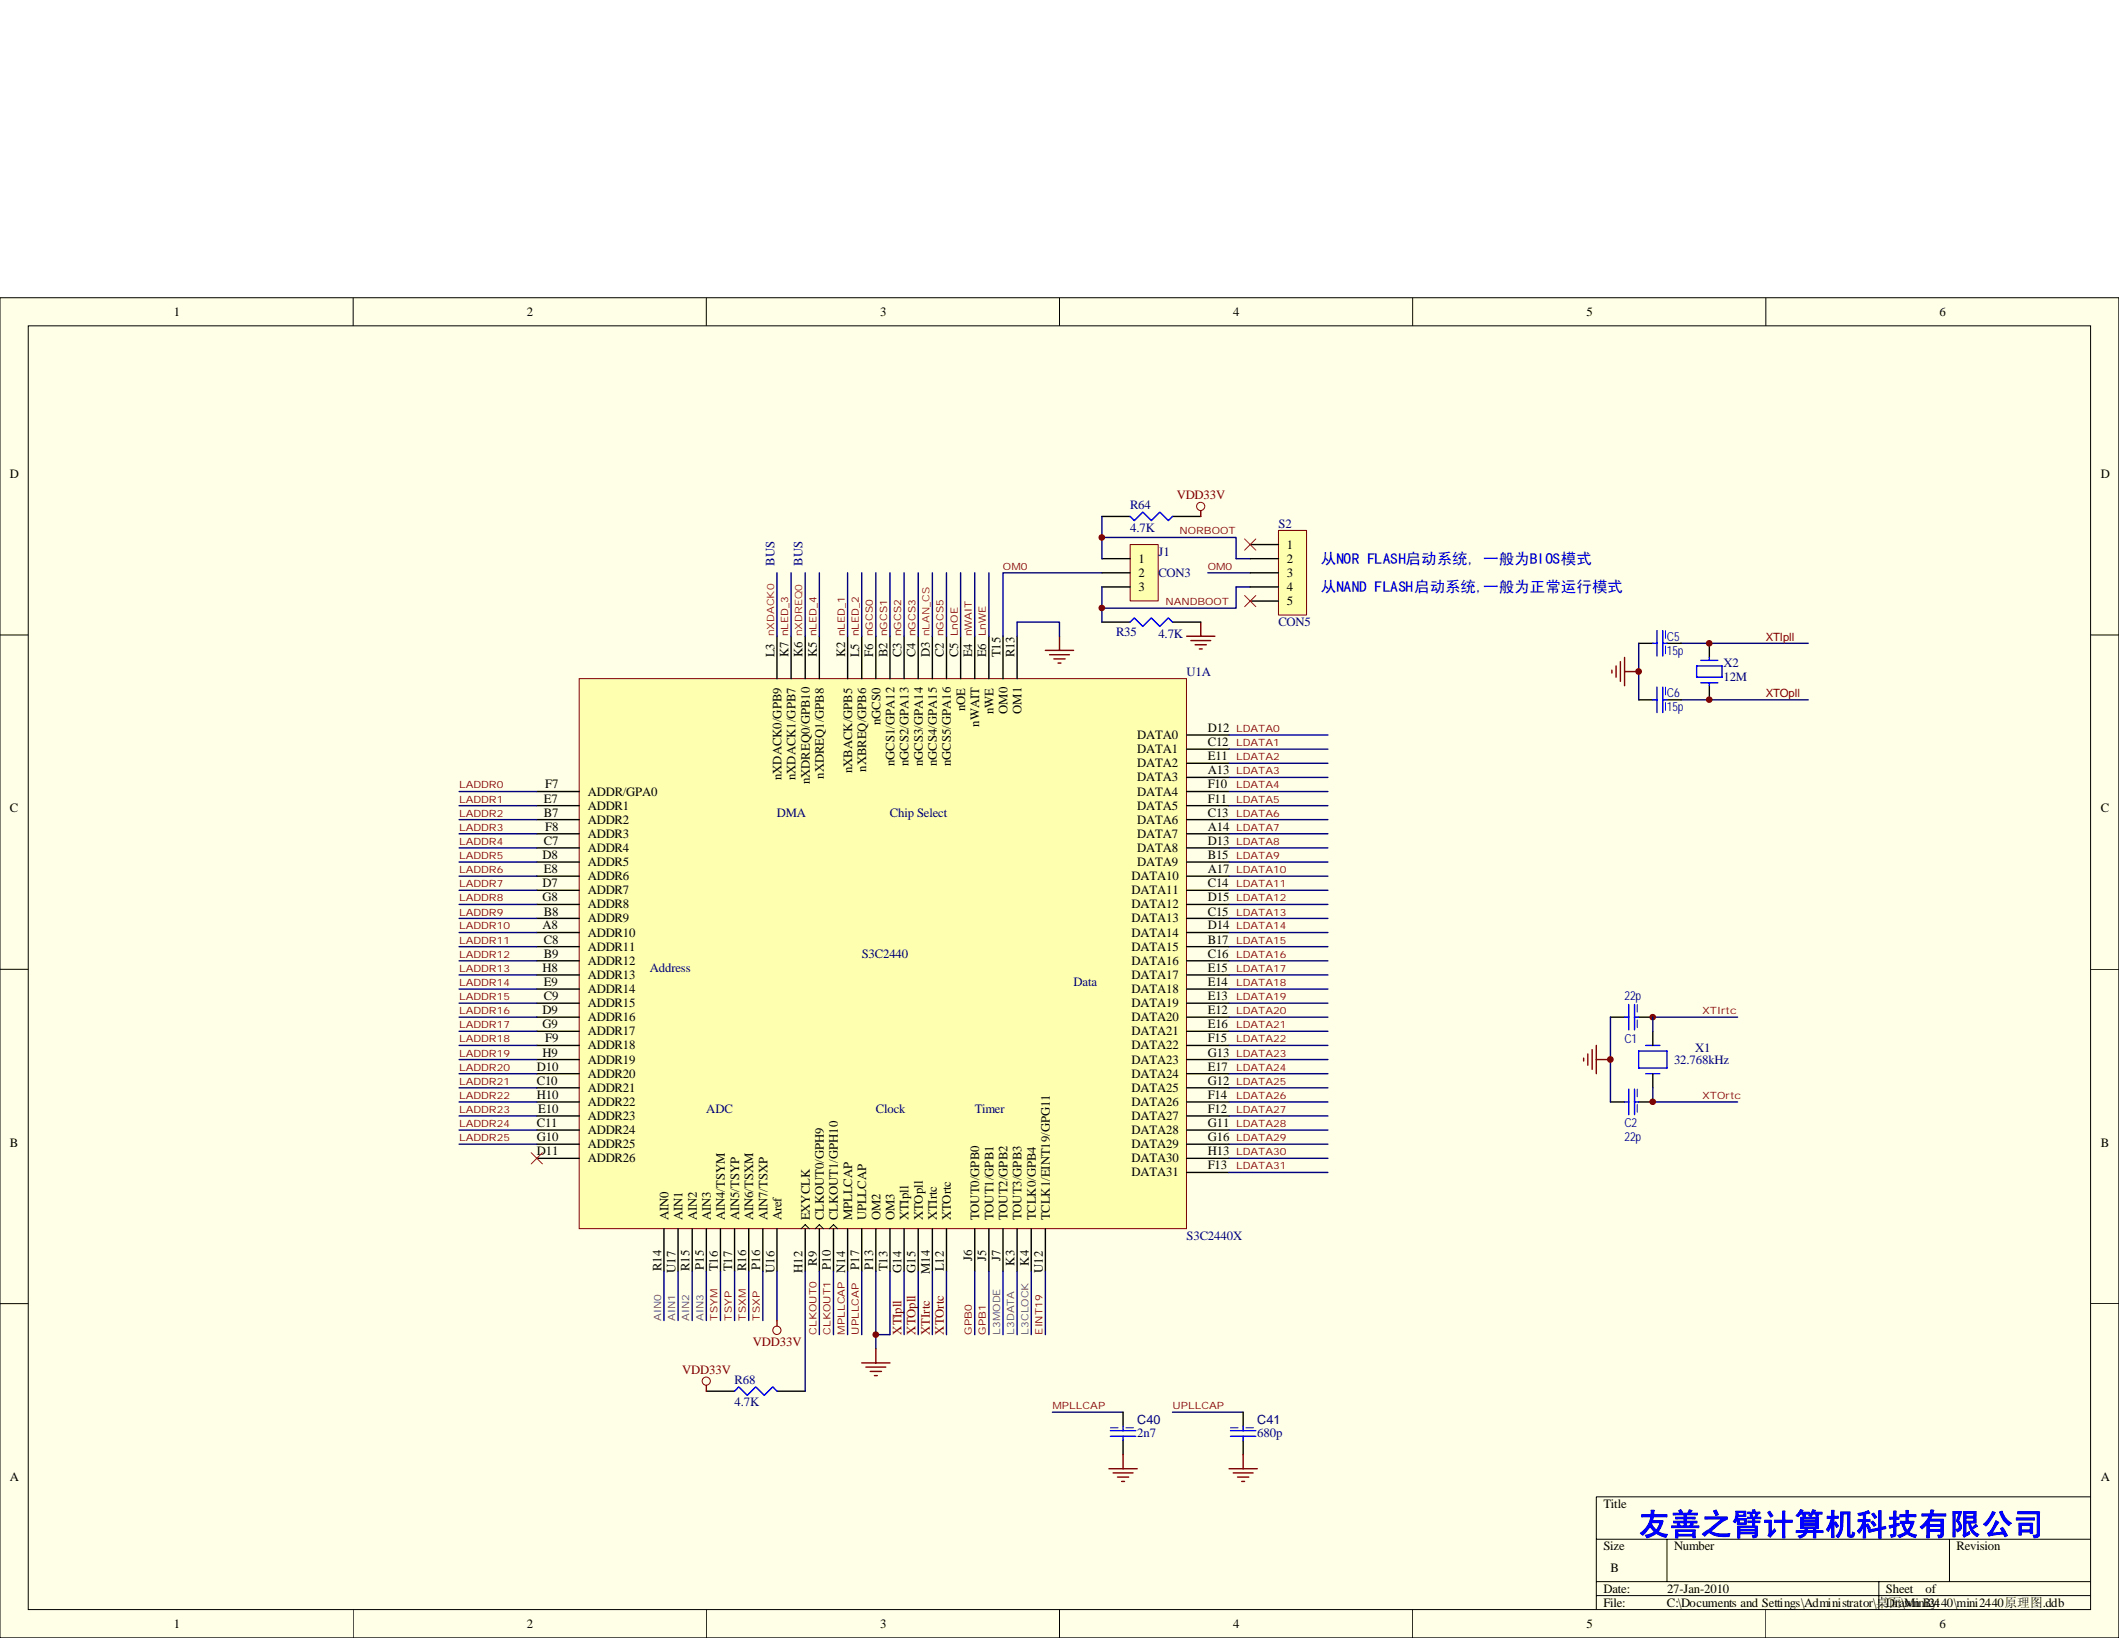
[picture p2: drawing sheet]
<svg xmlns="http://www.w3.org/2000/svg" width="279mm" height="216mm" viewBox="0 0 279 216" stroke-linecap="round" stroke-linejoin="round" font-family="sans-serif">
<path d="M0 39.2h279.4v176.7h-279.4z" fill="#ffffe8"/>
<g fill="none" stroke="#000" stroke-width=".13">
<path d="M0 39.2h279.4v176.7h-279.4zM46.6 39.2v3.7M93.1 39.2v3.7M139.7 39.2v3.7M186.3 39.2v3.7M232.8 39.2v3.7M3.7 42.9h272v169.3h-272zM0 83.7h3.7M275.7 83.7h3.7M0 127.8h3.7M275.7 127.8h3.7M0 171.8h3.7"/>
<path d="M275.7 171.8h3.7M275.7 197.3h-65.2v14.9M46.6 212.2v3.7M93.1 212.2v3.7M139.7 212.2v3.7M186.3 212.2v3.7M210.5 202.9h65.2M210.5 208.5h65.2M210.5 210.3h65.2M219.8 202.9v5.6M232.8 212.2v3.7M247.7 208.5v3.7"/>
<path d="M257 202.9v5.6"/>
</g>
<path d="M76.4 89.5h80v72.4h-80z" fill="#ffffb0"/>
<g fill="none" stroke="#800000" stroke-width=".13">
<path d="M76.4 89.5h80v72.4h-80z"/>
<circle cx="158.3" cy="66.7" r=".54"/>
<circle cx="102.4" cy="175.3" r=".55"/>
<circle cx="93.1" cy="182" r=".54"/>
</g>
<g fill="none" stroke="#000" stroke-width=".19">
<path d="M145.3 68.1h3.7M154.6 68.1h3.7M102.4 83.9v5.6M104.3 83.9v5.6M106.2 83.9v5.6M108 83.9v5.6M111.8 83.9v5.6M113.6 83.9v5.6M115.5 83.9v5.6M117.3 83.9v5.6M119.2 83.9v5.6M121.1 83.9v5.6"/>
<path d="M122.9 83.9v5.6M124.8 83.9v5.6M126.7 83.9v5.6M128.5 83.9v5.6M130.4 83.9v5.6M132.2 83.9v5.6M134.1 83.9v5.6M156.5 96.9h5.6M156.5 98.7h5.6M216.1 92.2h1.8M216.1 84.8h1.8M219.8 92.2h1.9"/>
<path d="M219.8 84.8h1.9M225.4 84.8v1.9M225.4 90.4v1.8M70.8 104.3h5.6M70.8 106.2h5.6M70.8 108h5.6M70.8 109.9h5.6M70.8 111.8h5.6M70.8 113.6h5.6M70.8 115.5h5.6M70.8 117.3h5.6M70.8 119.2h5.6"/>
<path d="M156.5 104.3h5.6M156.5 106.2h5.6M156.5 108h5.6M156.5 109.9h5.6M156.5 111.8h5.6M156.5 113.6h5.6M156.5 115.5h5.6M156.5 117.3h5.6M156.5 119.2h5.6M156.5 100.6h5.6M156.5 102.5h5.6M70.8 121.1h5.6"/>
<path d="M70.8 122.9h5.6M70.8 124.8h5.6M70.8 126.6h5.6M70.8 128.5h5.6M70.8 130.4h5.6M70.8 132.2h5.6M70.8 134.1h5.6M70.8 135.9h5.6M70.8 137.8h5.6M70.8 139.7h5.6M156.5 121.1h5.6M156.5 122.9h5.6"/>
<path d="M156.5 124.8h5.6M156.5 126.6h5.6M156.5 128.5h5.6M156.5 130.4h5.6M156.5 132.2h5.6M156.5 134.1h5.6M156.5 135.9h5.6M156.5 137.8h5.6M156.5 139.7h5.6M212.3 134.1h1.9M216.1 134.1h1.8M217.9 135.9v1.9"/>
<path d="M70.8 141.5h5.6M70.8 143.4h5.6M70.8 145.2h5.6M70.8 147.1h5.6M70.8 148.9h5.6M70.8 150.8h5.6M70.8 152.7h5.6M156.5 141.5h5.6M156.5 143.4h5.6M156.5 145.2h5.6M156.5 147.1h5.6M156.5 148.9h5.6"/>
<path d="M156.5 150.8h5.6M156.5 152.7h5.6M156.5 154.5h5.6M212.3 145.2h1.9M216.1 145.2h1.8M217.9 141.5v1.9M87.5 162v5.6M89.4 162v5.6M91.3 162v5.6M93.1 162v5.6M95 162v5.6M96.9 162v5.6"/>
<path d="M98.7 162v5.6M100.6 162v5.6M102.4 162v5.6M106.2 162v5.6M108 162v5.6M109.9 162v5.6M111.8 162v5.6M113.6 162v5.6M115.5 162v5.6M117.3 162v5.6M119.2 162v5.6M121.1 162v5.6"/>
<path d="M122.9 162v5.6M124.8 162v5.6M128.5 162v5.6M130.4 162v5.6M132.2 162v5.6M134.1 162v5.6M136 162v5.6M137.8 162v5.6M93.1 183.4h3.8M102.4 183.4h3.8M148.1 186.1v1.9M148.1 189.9v1.8"/>
<path d="M163.9 186.1v1.9M163.9 189.9v1.8"/>
</g>
<path d="M105.6 162l.6-.6 .5 .6M107.5 162l.5-.6 .6 .6M109.3 162l.6-.6 .5 .6" fill="none" stroke="#000" stroke-width=".13"/>
<g fill="none" stroke="#000080" stroke-width=".19">
<path d="M102.4 75.5v8.4M104.3 75.5v8.4M106.2 75.5v8.4M108 75.5v8.4M111.8 75.5v8.4M113.6 75.5v8.4M115.5 75.5v8.4M117.3 75.5v8.4M119.2 75.5v8.4M121.1 75.5v8.4M122.9 75.5v8.4M124.8 75.5v8.4"/>
<path d="M126.7 75.5v8.4M128.5 75.5v8.4M130.4 75.5v8.4M134.1 82v1.9M162.1 96.9h13M162.1 98.7h13M216.1 84.8v7.4M221.7 84.8h16.7M221.7 92.2h16.7M60.5 104.3h10.3M60.5 106.2h10.3M60.5 108h10.3"/>
<path d="M60.5 109.9h10.3M60.5 111.8h10.3M60.5 113.6h10.3M60.5 115.5h10.3M60.5 117.3h10.3M60.5 119.2h10.3M162.1 100.6h13M162.1 102.5h13M162.1 104.3h13M162.1 106.2h13M162.1 108h13M162.1 109.9h13"/>
<path d="M162.1 111.8h13M162.1 113.6h13M162.1 115.5h13M162.1 117.3h13M162.1 119.2h13M60.5 121.1h10.3M60.5 122.9h10.3M60.5 124.8h10.3M60.5 126.6h10.3M60.5 128.5h10.3M60.5 130.4h10.3M60.5 132.2h10.3"/>
<path d="M60.5 134.1h10.3M60.5 135.9h10.3M60.5 137.8h10.3M60.5 139.7h10.3M162.1 121.1h13M162.1 122.9h13M162.1 124.8h13M162.1 126.6h13M162.1 128.5h13M162.1 130.4h13M162.1 132.2h13M162.1 134.1h13"/>
<path d="M162.1 135.9h13M162.1 137.8h13M162.1 139.7h13M212.3 134.1v11.1M229.1 134.1h-11.2v1.8M60.5 141.5h10.3M60.5 148.9h10.3M60.5 150.8h10.3M162.1 141.5h13M162.1 143.4h13M162.1 145.2h13M162.1 147.1h13"/>
<path d="M162.1 148.9h13M162.1 150.8h13M162.1 152.7h13M162.1 154.5h13M217.9 143.4v1.8h11.2M87.5 167.6v6.5M89.4 167.6v6.5M91.3 167.6v6.5M93.1 167.6v6.5M95 167.6v6.5M96.9 167.6v6.5M98.7 167.6v6.5"/>
<path d="M100.6 167.6v6.5M102.4 167.6v6.5M106.2 167.6v15.8M108 167.6v8.3M109.9 167.6v8.3M111.8 167.6v8.3M113.6 167.6v8.3M115.5 167.6v10.2M117.3 167.6v8.3h-1.8M119.2 167.6v8.3M121.1 167.6v8.3M122.9 167.6v8.3"/>
<path d="M124.8 167.6v8.3M128.5 167.6v8.3M130.4 167.6v8.3M132.2 167.6v8.3M134.1 167.6v8.3M136 167.6v8.3M137.8 167.6v8.3M138.8 186.1h9.3M154.6 186.1h9.3"/>
</g>
<g fill="none" stroke="#00f" stroke-width=".19">
<path d="M149 68.1l.6 .5 1.1-1.1 1.1 1.1 1.1-1.1 1.2 1.1 .5-.5M217.9 92.2h.6M217.9 84.8h.6M218.5 83.1v3.4M218.5 90.6v3.3M219.2 92.2h.6M219.2 83.1v3.4M219.2 90.6v3.3M219.2 84.8h.6M223.7 87.8h3.4v1.5h-3.4zM224.3 87h2.2M224.3 90h2.2"/>
<path d="M225.4 86.7v.3M225.4 90v.4M214.2 134.1h.6M214.8 132.4v3.3M215.5 134.1h.6M215.5 132.4v3.3M216.1 138.5h3.7v2.3h-3.7zM217 137.8h1.9M214.2 145.2h.6M214.8 143.6v3.3M215.5 143.6v3.3M215.5 145.2h.6"/>
<path d="M217 141.5h1.9M96.9 183.4l.5-.6 1.1 1.1 1.2-1.1 1.1 1.1 1.1-1.1 .5 .6M146.4 189.3h3.4M146.4 188.6h3.4M148.1 188v.6M148.1 189.3v.6M162.2 189.3h3.4M162.2 188.6h3.4M163.9 188v.6M163.9 189.3v.6"/>
</g>
<path d="M219.6 90.6v3.3M219.6 83.1v3.4M215.9 132.4v3.3M215.9 143.6v3.3M146.4 188.2h3.4M162.2 188.2h3.4" fill="none" stroke="#00f" stroke-width=".13" stroke-dasharray="1 1 1 1 1 1 1 1"/>
<g fill="none" stroke="#800000" stroke-width=".19">
<path d="M158.3 67.3v.8M137.8 85.7h3.8M138.4 86.3h2.6M139 86.8h1.4M139.5 87.4h.4M139.7 83.9v1.8M156.5 83.9h3.7M157 84.4h2.6M157.6 85h1.5M158.1 85.5h.4M158.3 82v1.9M212.5 88.3v.4"/>
<path d="M213.1 87.8v1.5M213.7 87.2v2.6M214.2 86.7v3.7M214.2 88.5h1.9M208.8 139.5v.3M209.4 138.9v1.5M209.9 138.3v2.6M210.5 137.8v3.7M210.5 139.7h1.8M102.4 174.1v.7M113.6 179.6h3.7M115.5 177.8v1.8"/>
<path d="M93.1 182.6v.8M114.2 180.2h2.6M114.7 180.8h1.5M115.3 181.3h.4M146.2 193.6h3.7M146.8 194.1h2.6M147.3 194.7h1.5M147.9 195.3h.4M148.1 191.7v1.9M162.1 193.6h3.7M162.6 194.1h2.6M163.2 194.7h1.5"/>
<path d="M163.7 195.3h.4M163.9 191.7v1.9"/>
</g>
<g fill="#800000" stroke="#800000" stroke-width=".13">
<circle cx="216.1" cy="88.5" r=".38"/>
<circle cx="225.4" cy="92.2" r=".37"/>
<circle cx="225.4" cy="84.8" r=".37"/>
<circle cx="217.9" cy="134.1" r=".37"/>
<circle cx="217.9" cy="145.2" r=".37"/>
<circle cx="212.3" cy="139.6" r=".38"/>
<circle cx="115.5" cy="175.9" r=".37"/>
</g>
<path d="M70 151.9l1.5 1.5M71.5 151.9l-1.5 1.5" fill="none" stroke="#f00" stroke-width=".13"/>
<path d="M149 71.8h3.7v7.4h-3.7z" fill="#ffffb0"/>
<path d="M149 71.8h3.7v7.4h-3.7z" fill="none" stroke="#800000" stroke-width=".13"/>
<path d="M145.3 73.6h3.7M145.3 75.5h3.7M145.3 77.4h3.7M145.3 82h3.7M154.6 82h3.7" fill="none" stroke="#000" stroke-width=".19"/>
<path d="M149 82l.6-.6 1.1 1.2 1.1-1.2 1.1 1.2 1.2-1.2 .5 .6" fill="none" stroke="#00f" stroke-width=".19"/>
<path d="M145.3 75.5h-13.1v8.4M145.3 70.8h17.7v2.8h1.8M145.3 68.1v5.5M145.3 77.4v4.6M159.3 75.5h5.5M164.8 77.4h-1.8v2.8h-17.7M134.1 82h5.6v1.9M60.5 143.4h10.3M60.5 145.2h10.3M60.5 147.1h10.3" fill="none" stroke="#000080" stroke-width=".19"/>
<path d="M168.6 69.9h3.7v11.2h-3.7z" fill="#ffffb0"/>
<path d="M168.6 69.9h3.7v11.2h-3.7z" fill="none" stroke="#800000" stroke-width=".13"/>
<path d="M164.8 71.8h3.8M164.8 73.6h3.8M164.8 75.5h3.8M164.8 77.4h3.8M164.8 79.2h3.8" fill="none" stroke="#000" stroke-width=".19"/>
<path d="M164.1 78.5l1.5 1.5M164.1 71l1.5 1.5M165.6 78.5l-1.5 1.5M165.6 71l-1.5 1.5" fill="none" stroke="#f00" stroke-width=".13"/>
<g fill="#800000" stroke="#800000" stroke-width=".13">
<circle cx="145.3" cy="80.1" r=".37"/>
<circle cx="145.3" cy="70.8" r=".37"/>
</g>
<text font-size="4.1" fill="#00f" x="216.1" y="202.3">友善之臂计算机科技有限公司</text>
<g font-size="2" fill="#00f">
<text x="174.2" y="74.3">从NOR FLASH启动系统, 一般为BIOS模式</text>
<text x="174.2" y="78">从NAND FLASH启动系统,一般为正常运行模式</text>
</g>
<g font-size="1.7">
<text x="22.9" y="41.6">1</text>
<text x="69.5" y="41.6">2</text>
<text x="116" y="41.6">3</text>
<text x="162.6" y="41.6">4</text>
<text x="209.2" y="41.6">5</text>
<text x="255.7" y="41.6">6</text>
<text x="1.3" y="63">D</text>
<text x="277" y="63">D</text>
<text x="150.1" y="74.2">1</text>
<text x="150.1" y="76">2</text>
<text x="150.1" y="77.9">3</text>
<text x="169.7" y="72.3">1</text>
<text x="169.7" y="74.2">2</text>
<text x="169.7" y="76">3</text>
<text x="169.7" y="77.9">4</text>
<text x="169.7" y="79.8">5</text>
<text x="102.1" y="86.7" transform="rotate(-90 102.1 86.7)">L3</text>
<text x="104" y="86.7" transform="rotate(-90 104 86.7)">K7</text>
<text x="105.8" y="86.7" transform="rotate(-90 105.8 86.7)">K6</text>
<text x="107.7" y="86.7" transform="rotate(-90 107.7 86.7)">K5</text>
<text x="111.4" y="86.7" transform="rotate(-90 111.4 86.7)">K2</text>
<text x="113.3" y="86.7" transform="rotate(-90 113.3 86.7)">L5</text>
<text x="115.1" y="86.7" transform="rotate(-90 115.1 86.7)">F6</text>
<text x="117" y="86.7" transform="rotate(-90 117 86.7)">B2</text>
<text x="118.9" y="86.7" transform="rotate(-90 118.9 86.7)">C3</text>
<text x="120.7" y="86.7" transform="rotate(-90 120.7 86.7)">C4</text>
<text x="122.6" y="86.7" transform="rotate(-90 122.6 86.7)">D3</text>
<text x="124.5" y="86.7" transform="rotate(-90 124.5 86.7)">C2</text>
<text x="126.3" y="86.7" transform="rotate(-90 126.3 86.7)">C5</text>
<text x="128.2" y="86.7" transform="rotate(-90 128.2 86.7)">E4</text>
<text x="130" y="86.7" transform="rotate(-90 130 86.7)">E6</text>
<text x="131.9" y="86.7" transform="rotate(-90 131.9 86.7)">T15</text>
<text x="133.8" y="86.7" transform="rotate(-90 133.8 86.7)">R13</text>
<text x="116.1" y="95.6" transform="rotate(-90 116.1 95.6)">nGCS0</text>
<text x="127.3" y="93.7" transform="rotate(-90 127.3 93.7)">nOE</text>
<text x="129.1" y="95.8" transform="rotate(-90 129.1 95.8)">nWAIT</text>
<text x="131" y="94.1" transform="rotate(-90 131 94.1)">nWE</text>
<text x="132.8" y="94.1" transform="rotate(-90 132.8 94.1)">OM0</text>
<text x="134.7" y="94.1" transform="rotate(-90 134.7 94.1)">OM1</text>
<text x="112.4" y="101.9" transform="rotate(-90 112.4 101.9)">nXBACK/GPB5</text>
<text x="114.2" y="101.7" transform="rotate(-90 114.2 101.7)">nXBREQ/GPB6</text>
<text x="117.9" y="101" transform="rotate(-90 117.9 101)">nGCS1/GPA12</text>
<text x="119.8" y="101" transform="rotate(-90 119.8 101)">nGCS2/GPA13</text>
<text x="121.7" y="101" transform="rotate(-90 121.7 101)">nGCS3/GPA14</text>
<text x="123.5" y="101" transform="rotate(-90 123.5 101)">nGCS4/GPA15</text>
<text x="125.4" y="101" transform="rotate(-90 125.4 101)">nGCS5/GPA16</text>
<text x="149.9" y="97.4">DATA0</text>
<text x="149.9" y="99.3">DATA1</text>
<text x="149.9" y="101.1">DATA2</text>
<text x="159.3" y="96.5">D12</text>
<text x="159.3" y="98.3">C12</text>
<text x="159.3" y="100.2">E11</text>
<text x="1.3" y="107.1">C</text>
<text x="71.7" y="105.8">E7</text>
<text x="71.7" y="107.7">B7</text>
<text x="71.9" y="103.9">F7</text>
<text x="77.5" y="104.9">ADDR/GPA0</text>
<text x="77.5" y="106.7">ADDR1</text>
<text x="103" y="102.8" transform="rotate(-90 103 102.8)">nXDACK0/GPB9</text>
<text x="104.9" y="102.8" transform="rotate(-90 104.9 102.8)">nXDACK1/GPB7</text>
<text x="106.8" y="103.4" transform="rotate(-90 106.8 103.4)">nXDREQ0/GPB10</text>
<text x="108.6" y="102.7" transform="rotate(-90 108.6 102.7)">nXDREQ1/GPB8</text>
<text x="149.9" y="103">DATA3</text>
<text x="149.9" y="104.9">DATA4</text>
<text x="149.9" y="106.7">DATA5</text>
<text x="159.3" y="102.1">A13</text>
<text x="159.3" y="103.9">F10</text>
<text x="159.3" y="105.8">F11</text>
<text x="159.3" y="107.7">C13</text>
<text x="277" y="107.1">C</text>
<text x="71.5" y="113.2">D8</text>
<text x="71.7" y="111.4">C7</text>
<text x="71.9" y="109.5">F8</text>
<text x="77.5" y="108.6">ADDR2</text>
<text x="77.5" y="110.4">ADDR3</text>
<text x="77.5" y="112.3">ADDR4</text>
<text x="149.9" y="108.6">DATA6</text>
<text x="149.9" y="110.4">DATA7</text>
<text x="149.9" y="112.3">DATA8</text>
<text x="159.3" y="109.5">A14</text>
<text x="159.3" y="111.4">D13</text>
<text x="159.3" y="113.2">B15</text>
<text x="71.5" y="116.9">D7</text>
<text x="71.5" y="118.8">G8</text>
<text x="71.7" y="115.1">E8</text>
<text x="77.5" y="114.2">ADDR5</text>
<text x="77.5" y="116">ADDR6</text>
<text x="77.5" y="117.9">ADDR7</text>
<text x="77.5" y="119.7">ADDR8</text>
<text x="149.2" y="116">DATA10</text>
<text x="149.2" y="117.9">DATA11</text>
<text x="149.2" y="119.7">DATA12</text>
<text x="149.9" y="114.2">DATA9</text>
<text x="159.3" y="115.1">A17</text>
<text x="159.3" y="116.9">C14</text>
<text x="159.3" y="118.8">D15</text>
<text x="71.5" y="122.5">A8</text>
<text x="71.7" y="120.7">B8</text>
<text x="71.7" y="124.4">C8</text>
<text x="77.5" y="121.6">ADDR9</text>
<text x="77.5" y="123.4">ADDR10</text>
<text x="77.5" y="125.3">ADDR11</text>
<text x="149.2" y="121.6">DATA13</text>
<text x="149.2" y="123.4">DATA14</text>
<text x="149.2" y="125.3">DATA15</text>
<text x="159.3" y="120.7">C15</text>
<text x="159.3" y="122.5">D14</text>
<text x="159.3" y="124.4">B17</text>
<text x="71.5" y="128.1">H8</text>
<text x="71.7" y="126.2">B9</text>
<text x="71.7" y="130">E9</text>
<text x="71.7" y="131.8">C9</text>
<text x="77.5" y="127.2">ADDR12</text>
<text x="77.5" y="129">ADDR13</text>
<text x="77.5" y="130.9">ADDR14</text>
<text x="149.2" y="127.2">DATA16</text>
<text x="149.2" y="129">DATA17</text>
<text x="149.2" y="130.9">DATA18</text>
<text x="159.3" y="126.2">C16</text>
<text x="159.3" y="128.1">E15</text>
<text x="159.3" y="130">E14</text>
<text x="159.3" y="131.8">E13</text>
<text x="71.5" y="133.7">D9</text>
<text x="71.5" y="135.5">G9</text>
<text x="71.9" y="137.4">F9</text>
<text x="77.5" y="132.8">ADDR15</text>
<text x="77.5" y="134.6">ADDR16</text>
<text x="77.5" y="136.5">ADDR17</text>
<text x="149.2" y="132.8">DATA19</text>
<text x="149.2" y="134.6">DATA20</text>
<text x="149.2" y="136.5">DATA21</text>
<text x="159.3" y="133.7">E12</text>
<text x="159.3" y="135.5">E16</text>
<text x="159.3" y="137.4">F15</text>
<text x="70.8" y="141.1">D10</text>
<text x="70.8" y="143">C10</text>
<text x="71.5" y="139.3">H9</text>
<text x="77.5" y="138.3">ADDR18</text>
<text x="77.5" y="140.2">ADDR19</text>
<text x="77.5" y="142">ADDR20</text>
<text x="77.5" y="143.9">ADDR21</text>
<text x="149.2" y="138.3">DATA22</text>
<text x="149.2" y="140.2">DATA23</text>
<text x="149.2" y="142">DATA24</text>
<text x="149.2" y="143.9">DATA25</text>
<text x="159.3" y="139.3">G13</text>
<text x="159.3" y="141.1">E17</text>
<text x="159.3" y="143">G12</text>
<text x="70.8" y="144.8">H10</text>
<text x="70.8" y="148.5">C11</text>
<text x="71" y="146.7">E10</text>
<text x="77.5" y="145.8">ADDR22</text>
<text x="77.5" y="147.6">ADDR23</text>
<text x="77.5" y="149.5">ADDR24</text>
<text x="149.2" y="145.8">DATA26</text>
<text x="149.2" y="147.6">DATA27</text>
<text x="149.2" y="149.5">DATA28</text>
<text x="159.3" y="144.8">F14</text>
<text x="159.3" y="146.7">F12</text>
<text x="159.3" y="148.5">G11</text>
<text x="1.3" y="151.2">B</text>
<text x="70.8" y="150.4">G10</text>
<text x="70.8" y="152.3">D11</text>
<text x="77.5" y="151.3">ADDR25</text>
<text x="77.5" y="153.2">ADDR26</text>
<text x="149.2" y="151.3">DATA29</text>
<text x="149.2" y="153.2">DATA30</text>
<text x="149.2" y="155.1">DATA31</text>
<text x="159.3" y="150.4">G16</text>
<text x="159.3" y="152.3">H13</text>
<text x="159.3" y="154.1">F13</text>
<text x="277" y="151.2">B</text>
<text x="88.1" y="160.9" transform="rotate(-90 88.1 160.9)">AIN0</text>
<text x="90" y="160.9" transform="rotate(-90 90 160.9)">AIN1</text>
<text x="91.9" y="160.9" transform="rotate(-90 91.9 160.9)">AIN2</text>
<text x="93.7" y="160.9" transform="rotate(-90 93.7 160.9)">AIN3</text>
<text x="95.6" y="160.9" transform="rotate(-90 95.6 160.9)">AIN4/TSYM</text>
<text x="97.5" y="160.9" transform="rotate(-90 97.5 160.9)">AIN5/TSYP</text>
<text x="99.3" y="160.9" transform="rotate(-90 99.3 160.9)">AIN6/TSXM</text>
<text x="101.2" y="160.9" transform="rotate(-90 101.2 160.9)">AIN7/TSXP</text>
<text x="103" y="160.9" transform="rotate(-90 103 160.9)">Aref</text>
<text x="106.8" y="160.9" transform="rotate(-90 106.8 160.9)">EXYCLK</text>
<text x="108.6" y="160.9" transform="rotate(-90 108.6 160.9)">CLKOUT0/GPH9</text>
<text x="110.5" y="160.9" transform="rotate(-90 110.5 160.9)">CLKOUT1/GPH10</text>
<text x="112.4" y="160.9" transform="rotate(-90 112.4 160.9)">MPLLCAP</text>
<text x="114.2" y="160.9" transform="rotate(-90 114.2 160.9)">UPLLCAP</text>
<text x="116.1" y="160.9" transform="rotate(-90 116.1 160.9)">OM2</text>
<text x="117.9" y="160.9" transform="rotate(-90 117.9 160.9)">OM3</text>
<text x="119.8" y="160.9" transform="rotate(-90 119.8 160.9)">XTIpll</text>
<text x="121.7" y="160.9" transform="rotate(-90 121.7 160.9)">XTOpll</text>
<text x="123.5" y="160.9" transform="rotate(-90 123.5 160.9)">XTIrtc</text>
<text x="125.4" y="160.9" transform="rotate(-90 125.4 160.9)">XTOrtc</text>
<text x="129.1" y="160.9" transform="rotate(-90 129.1 160.9)">TOUT0/GPB0</text>
<text x="131" y="160.9" transform="rotate(-90 131 160.9)">TOUT1/GPB1</text>
<text x="132.8" y="160.9" transform="rotate(-90 132.8 160.9)">TOUT2/GPB2</text>
<text x="134.7" y="160.9" transform="rotate(-90 134.7 160.9)">TOUT3/GPB3</text>
<text x="136.6" y="160.9" transform="rotate(-90 136.6 160.9)">TCLK0/GPB4</text>
<text x="138.4" y="160.9" transform="rotate(-90 138.4 160.9)">TCLK1/EINT19/GPG11</text>
<text x="87.2" y="167.6" transform="rotate(-90 87.2 167.6)">R14</text>
<text x="89.1" y="167.7" transform="rotate(-90 89.1 167.7)">U17</text>
<text x="90.9" y="167.6" transform="rotate(-90 90.9 167.6)">R15</text>
<text x="92.8" y="167.4" transform="rotate(-90 92.8 167.4)">P15</text>
<text x="94.7" y="167.6" transform="rotate(-90 94.7 167.6)">T16</text>
<text x="96.5" y="167.6" transform="rotate(-90 96.5 167.6)">T17</text>
<text x="98.4" y="167.6" transform="rotate(-90 98.4 167.6)">R16</text>
<text x="100.2" y="167.4" transform="rotate(-90 100.2 167.4)">P16</text>
<text x="102.1" y="167.7" transform="rotate(-90 102.1 167.7)">U16</text>
<text x="105.8" y="167.7" transform="rotate(-90 105.8 167.7)">H12</text>
<text x="107.7" y="166.8" transform="rotate(-90 107.7 166.8)">R9</text>
<text x="109.6" y="167.4" transform="rotate(-90 109.6 167.4)">P10</text>
<text x="111.4" y="167.7" transform="rotate(-90 111.4 167.7)">N14</text>
<text x="113.3" y="167.4" transform="rotate(-90 113.3 167.4)">P17</text>
<text x="115.1" y="167.4" transform="rotate(-90 115.1 167.4)">P13</text>
<text x="117" y="167.6" transform="rotate(-90 117 167.6)">T13</text>
<text x="118.9" y="167.7" transform="rotate(-90 118.9 167.7)">G14</text>
<text x="120.7" y="167.7" transform="rotate(-90 120.7 167.7)">G15</text>
<text x="122.6" y="167.9" transform="rotate(-90 122.6 167.9)">M14</text>
<text x="124.5" y="167.6" transform="rotate(-90 124.5 167.6)">L12</text>
<text x="128.2" y="166.2" transform="rotate(-90 128.2 166.2)">J6</text>
<text x="130" y="166.2" transform="rotate(-90 130 166.2)">J5</text>
<text x="131.9" y="166.2" transform="rotate(-90 131.9 166.2)">J7</text>
<text x="133.8" y="166.8" transform="rotate(-90 133.8 166.8)">K3</text>
<text x="135.6" y="166.8" transform="rotate(-90 135.6 166.8)">K4</text>
<text x="137.5" y="167.7" transform="rotate(-90 137.5 167.7)">U12</text>
<text x="1.3" y="195.2">A</text>
<text x="277" y="195.2">A</text>
<text x="211.4" y="198.8">Title</text>
<text x="211.4" y="204.3">Size</text>
<text x="211.4" y="209.9">Date:</text>
<text x="212.3" y="207.1">B</text>
<text x="219.8" y="209.9">27-Jan-2010</text>
<text x="220.7" y="204.3">Number</text>
<text x="248.7" y="209.9">Sheet</text>
<text x="253.9" y="209.9">of</text>
<text x="258" y="204.3">Revision</text>
<text x="22.9" y="214.6">1</text>
<text x="69.5" y="214.6">2</text>
<text x="116" y="214.6">3</text>
<text x="162.6" y="214.6">4</text>
<text x="209.2" y="214.6">5</text>
<text x="211.4" y="211.8">File:</text>
<text x="219.8" y="211.8">C:\Documents and Settings\Administrator\桌面\Mini2440\mini2440原理图.ddb</text>
<text x="248.7" y="211.8">Drawn By:</text>
<text x="255.7" y="214.6">6</text>
</g>
<g font-size="1.7" fill="#800000">
<text x="155.2" y="65.8">VDD33V</text>
<text x="99.3" y="177.4">VDD33V</text>
<text x="118.9" y="175.9" transform="rotate(-90 118.9 175.9)">XTIpll</text>
<text x="120.7" y="175.9" transform="rotate(-90 120.7 175.9)">XTOpll</text>
<text x="122.6" y="175.9" transform="rotate(-90 122.6 175.9)">XTIrtc</text>
<text x="124.5" y="175.9" transform="rotate(-90 124.5 175.9)">XTOrtc</text>
<text x="90" y="181.1">VDD33V</text>
</g>
<g font-size="1.7" fill="#000080">
<text x="149" y="67.1">R64</text>
<text x="149" y="70.1">4.7K</text>
<text x="168.6" y="69.5">S2</text>
<text x="102.1" y="74.6" transform="rotate(-90 102.1 74.6)">BUS</text>
<text x="105.8" y="74.6" transform="rotate(-90 105.8 74.6)">BUS</text>
<text x="152.7" y="73.2">J1</text>
<text x="152.7" y="76">CON3</text>
<text x="147.2" y="83.8">R35</text>
<text x="168.6" y="82.5">CON5</text>
<text x="152.7" y="84">4.7K</text>
<text x="156.5" y="89">U1A</text>
<text x="227.2" y="87.9">X2</text>
<text x="227.2" y="89.8">12M</text>
<text x="102.4" y="107.7">DMA</text>
<text x="117.3" y="107.7">Chip Select</text>
<text x="85.7" y="128.1">Address</text>
<text x="113.6" y="126.2">S3C2440</text>
<text x="141.6" y="130">Data</text>
<text x="220.7" y="140.2">32.768kHz</text>
<text x="223.5" y="138.7">X1</text>
<text x="93.1" y="146.7">ADC</text>
<text x="115.5" y="146.7">Clock</text>
<text x="128.5" y="146.7">Timer</text>
<text x="156.5" y="163.4">S3C2440X</text>
<text x="96.9" y="182.4">R68</text>
<text x="96.9" y="185.4">4.7K</text>
<text x="149.9" y="187.6">C40</text>
<text x="149.9" y="189.5">2n7</text>
<text x="165.8" y="187.6">C41</text>
<text x="165.8" y="189.5">680p</text>
</g>
<g font-size="1.6" fill="#000080">
<text x="219.8" y="84.4">C5</text>
<text x="219.8" y="86.3">15p</text>
<text x="219.8" y="91.9">C6</text>
<text x="219.8" y="93.7">15p</text>
<text x="214.2" y="131.9">22p</text>
<text x="214.2" y="137.4">C1</text>
<text x="214.2" y="148.6">C2</text>
<text x="214.2" y="150.5">22p</text>
</g>
<g font-size="1.5" fill="#800000">
<text x="232.8" y="84.5">XTIpll</text>
<text x="232.8" y="91.9">XTOpll</text>
</g>
<g font-size="1.3" fill="#800000">
<text x="155.5" y="70.4">NORBOOT</text>
<text x="132.2" y="75.1">OM0</text>
<text x="159.3" y="75.1">OM0</text>
<text x="103.9" y="83.9" transform="rotate(-90 103.9 83.9)">nLED_3</text>
<text x="107.7" y="83.9" transform="rotate(-90 107.7 83.9)">nLED_4</text>
<text x="111.4" y="83.9" transform="rotate(-90 111.4 83.9)">nLED_1</text>
<text x="113.2" y="83.9" transform="rotate(-90 113.2 83.9)">nLED_2</text>
<text x="115.1" y="83.9" transform="rotate(-90 115.1 83.9)">nGCS0</text>
<text x="117" y="83.9" transform="rotate(-90 117 83.9)">nGCS1</text>
<text x="118.8" y="83.9" transform="rotate(-90 118.8 83.9)">nGCS2</text>
<text x="120.7" y="83.9" transform="rotate(-90 120.7 83.9)">nGCS3</text>
<text x="124.4" y="83.9" transform="rotate(-90 124.4 83.9)">nGCS5</text>
<text x="126.3" y="83.9" transform="rotate(-90 126.3 83.9)">LnOE</text>
<text x="128.1" y="83.9" transform="rotate(-90 128.1 83.9)">nWAIT</text>
<text x="130" y="83.9" transform="rotate(-90 130 83.9)">LnWE</text>
<text x="153.7" y="79.8">NANDBOOT</text>
<text x="163" y="96.5">LDATA0</text>
<text x="163" y="98.3">LDATA1</text>
<text x="163" y="100.2">LDATA2</text>
<text x="60.5" y="103.9">LADDR0</text>
<text x="60.5" y="105.8">LADDR1</text>
<text x="60.5" y="107.7">LADDR2</text>
<text x="163" y="102.1">LDATA3</text>
<text x="163" y="103.9">LDATA4</text>
<text x="163" y="105.8">LDATA5</text>
<text x="163" y="107.7">LDATA6</text>
<text x="60.5" y="109.5">LADDR3</text>
<text x="60.5" y="111.4">LADDR4</text>
<text x="60.5" y="113.2">LADDR5</text>
<text x="163" y="109.5">LDATA7</text>
<text x="163" y="111.4">LDATA8</text>
<text x="163" y="113.2">LDATA9</text>
<text x="60.5" y="115.1">LADDR6</text>
<text x="60.5" y="116.9">LADDR7</text>
<text x="60.5" y="118.8">LADDR8</text>
<text x="163" y="115.1">LDATA10</text>
<text x="163" y="116.9">LDATA11</text>
<text x="163" y="118.8">LDATA12</text>
<text x="60.5" y="120.7">LADDR9</text>
<text x="60.5" y="122.5">LADDR10</text>
<text x="60.5" y="124.4">LADDR11</text>
<text x="163" y="120.7">LDATA13</text>
<text x="163" y="122.5">LDATA14</text>
<text x="163" y="124.4">LDATA15</text>
<text x="60.5" y="126.2">LADDR12</text>
<text x="60.5" y="128.1">LADDR13</text>
<text x="60.5" y="130">LADDR14</text>
<text x="60.5" y="131.8">LADDR15</text>
<text x="163" y="126.2">LDATA16</text>
<text x="163" y="128.1">LDATA17</text>
<text x="163" y="130">LDATA18</text>
<text x="163" y="131.8">LDATA19</text>
<text x="60.5" y="133.7">LADDR16</text>
<text x="60.5" y="135.5">LADDR17</text>
<text x="60.5" y="137.4">LADDR18</text>
<text x="163" y="133.7">LDATA20</text>
<text x="163" y="135.5">LDATA21</text>
<text x="163" y="137.4">LDATA22</text>
<text x="224.5" y="133.7">XTIrtc</text>
<text x="60.5" y="139.3">LADDR19</text>
<text x="60.5" y="141.1">LADDR20</text>
<text x="60.5" y="143">LADDR21</text>
<text x="163" y="139.3">LDATA23</text>
<text x="163" y="141.1">LDATA24</text>
<text x="163" y="143">LDATA25</text>
<text x="60.5" y="148.5">LADDR24</text>
<text x="60.5" y="144.8">LADDR22</text>
<text x="60.5" y="146.7">LADDR23</text>
<text x="163" y="144.8">LDATA26</text>
<text x="163" y="146.7">LDATA27</text>
<text x="163" y="148.5">LDATA28</text>
<text x="224.5" y="144.8">XTOrtc</text>
<text x="60.5" y="150.4">LADDR25</text>
<text x="163" y="150.4">LDATA29</text>
<text x="163" y="152.3">LDATA30</text>
<text x="163" y="154.1">LDATA31</text>
<text x="94.6" y="174.1" transform="rotate(-90 94.6 174.1)">TSYM</text>
<text x="96.5" y="174.1" transform="rotate(-90 96.5 174.1)">TSYP</text>
<text x="98.3" y="174.1" transform="rotate(-90 98.3 174.1)">TSXM</text>
<text x="100.2" y="174.1" transform="rotate(-90 100.2 174.1)">TSXP</text>
<text x="107.7" y="175.9" transform="rotate(-90 107.7 175.9)">CLKOUT0</text>
<text x="109.5" y="175.9" transform="rotate(-90 109.5 175.9)">CLKOUT1</text>
<text x="111.4" y="175.9" transform="rotate(-90 111.4 175.9)">MPLLCAP</text>
<text x="113.2" y="175.9" transform="rotate(-90 113.2 175.9)">UPLLCAP</text>
<text x="128.1" y="175.9" transform="rotate(-90 128.1 175.9)">GPB0</text>
<text x="130" y="175.9" transform="rotate(-90 130 175.9)">GPB1</text>
<text x="137.5" y="175.9" transform="rotate(-90 137.5 175.9)">EINT19</text>
<text x="138.8" y="185.7">MPLLCAP</text>
<text x="154.6" y="185.7">UPLLCAP</text>
</g>
<g font-size="1.3" fill="#f00">
<text x="102.1" y="83.9" transform="rotate(-90 102.1 83.9)">nXDACK0</text>
<text x="105.8" y="83.9" transform="rotate(-90 105.8 83.9)">nXDREQ0</text>
<text x="122.6" y="83.9" transform="rotate(-90 122.6 83.9)">nLAN_CS</text>
</g>
<g font-size="1.3" fill="#800080">
<text x="87.2" y="174.1" transform="rotate(-90 87.2 174.1)">AIN0</text>
<text x="89" y="174.1" transform="rotate(-90 89 174.1)">AIN1</text>
<text x="90.9" y="174.1" transform="rotate(-90 90.9 174.1)">AIN2</text>
<text x="92.8" y="174.1" transform="rotate(-90 92.8 174.1)">AIN3</text>
<text x="131.9" y="175.9" transform="rotate(-90 131.9 175.9)">L3MODE</text>
<text x="133.7" y="175.9" transform="rotate(-90 133.7 175.9)">L3DATA</text>
<text x="135.6" y="175.9" transform="rotate(-90 135.6 175.9)">L3CLOCK</text>
</g>
</svg>
